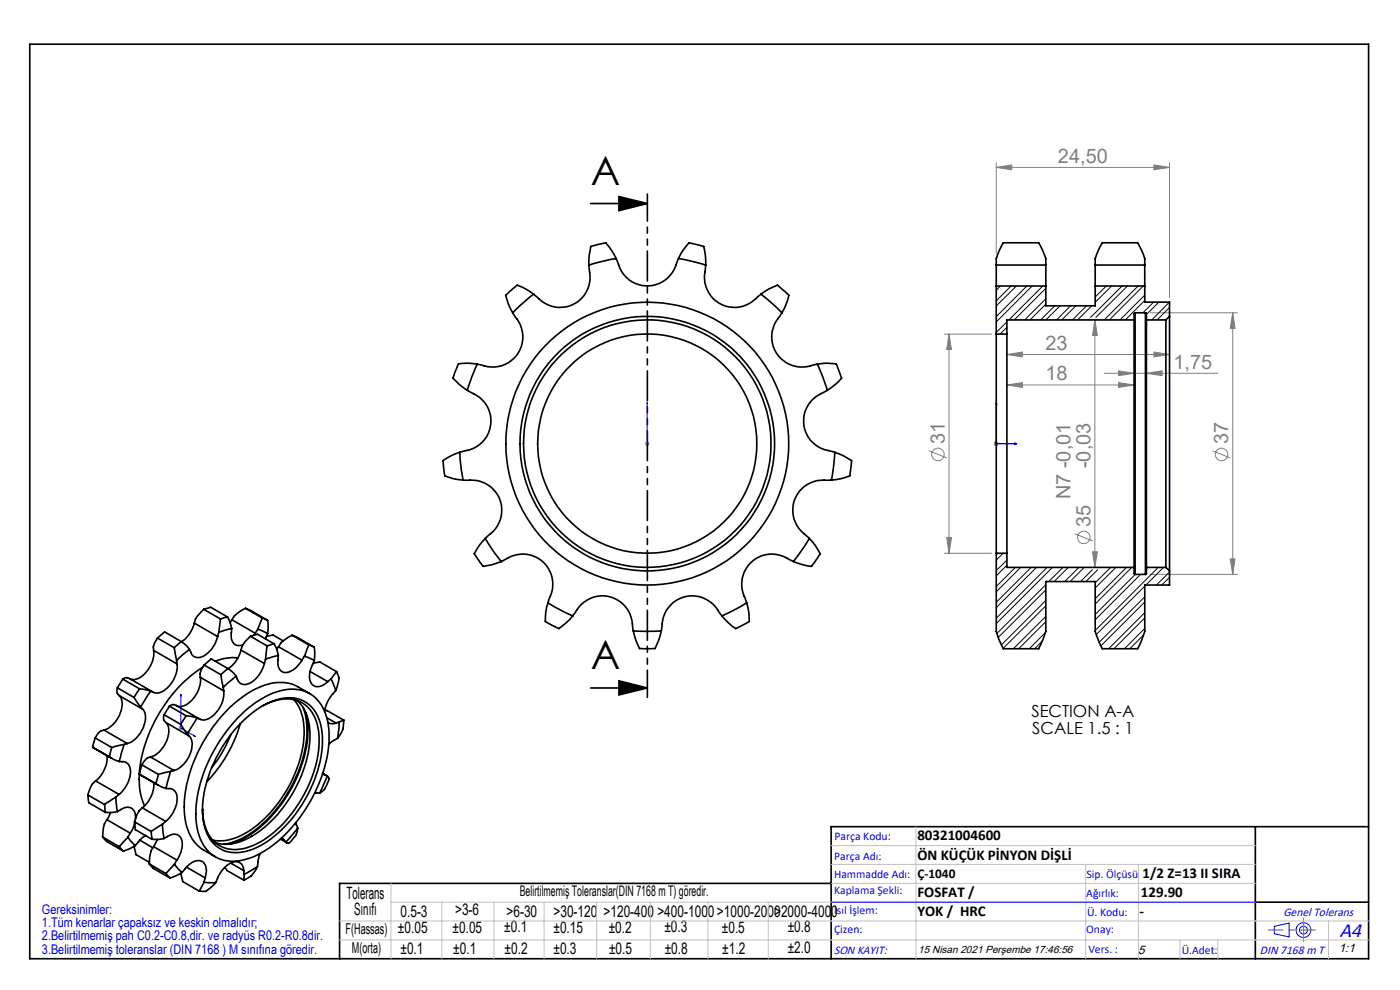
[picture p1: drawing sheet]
<svg xmlns="http://www.w3.org/2000/svg" width="297mm" height="210mm" viewBox="0 0 297 210" stroke-linecap="round" stroke-linejoin="round" font-family="sans-serif">
<g fill="none" stroke="#808080" stroke-width=".21">
<path d="M211.3 35.5l3.3-.5v1zM211.3 34.5v19.3M211.3 35.5h36.8M244.8 35l3.3 .5-3.3 .5zM248.1 34.5v28.6M200.3 70.9h10.1M201.3 70.9l.6 3.2h-1.1zM201.3 70.9v46.5M213.6 75.2l3.3-.5v1zM213.6 75.2h34.5M232.3 67.9l.5 3.2h-1zM232.3 67.9v52.5"/>
<path d="M234.2 79.2h24.1M237.3 78.7l3.3 .5-3.3 .5zM243.2 79.2l3.3-.5v1zM244 66.3h18.5M244.8 74.7l3.3 .5-3.3 .5zM261.5 66.3l.5 3.4h-1zM261.5 66.3v55.5M136.8 94.1h1M136.9 93.8l.8 .7M137.3 93.6v1M137.7 93.8l-.8 .7M197.1 95.6l3.8 1.5"/>
<path d="M210.9 94.1h.9M211 93.8l.7 .7M211.3 93.6v1M211.7 93.8l-.7 .7M213.6 81.7l3.3-.5v1zM213.6 81.7h27M237.3 81.2l3.3 .5-3.3 .5zM257.2 95.6l3.8 1.5M200.3 117.4h10.1M200.8 114h1.1l-.6 3.4zM228 113.2l3.8 1.6M231.8 117h1l-.5 3.4z"/>
<path d="M261 118.6h1l-.5 3.2zM244 121.8h18.5M37.9 154.4h1M38 154.1l.7 .7M38.4 153.9v1M38.7 154.1l-.7 .7"/>
<circle cx="199" cy="96.4" r="1.32"/>
<circle cx="259.1" cy="96.4" r="1.32"/>
<circle cx="229.9" cy="114" r="1.32"/>
</g>
<path d="M6.3 9.4h284v194h-284zM125.3 43.2h12M131.3 41.7l6 1.5-6 1.5zM125.3 145.9h12M131.3 144.4l6 1.5-6 1.5zM266.3 175.4v28M290.3 175.4h-114v28M176.3 187.4h-104.3v16M266.3 191.4h24" fill="none" stroke="#000" stroke-width=".35"/>
<g fill="none" stroke="#00f" stroke-width=".21">
<path d="M137.3 94v.2zM137.3 85.4v.4v-.4M137.3 94.1h.1M137.3 85.4v8.7M211.3 85.4v8.7h4.4M211.3 85.4l.2 .4h-.3zM215.3 94l.4 .1-.4 .1zM38.4 147.3l.1 .4-.2-.1zM38.4 147.3v7.1l3.1 1.8M41.1 156l.4 .2-.4-.1zM176.3 191.4h90M270.3 196.5l3.2-.7v2.9l-3.2-.6z"/>
<circle cx="276.5" cy="197.3" r="1.57"/>
<circle cx="276.5" cy="197.3" r=".83"/>
</g>
<path d="M137.3 41.2v106.7" fill="none" stroke="#000" stroke-width=".35" stroke-dasharray="6.3 1.3 1.3 1.3 1.3 1.3" stroke-dashoffset=".6"/>
<path d="M279 197.3h-9.9" fill="none" stroke="#f00" stroke-width=".21" stroke-dasharray="15.2 1.3 1.3 1.3" stroke-dashoffset="12.2"/>
<path d="M276.5 197.3v2.5M276.5 197.3v-2.5" fill="none" stroke="#808080" stroke-width=".21" stroke-dasharray="15.2 1.3 1.3 1.3"/>
<g fill="none" stroke="#c0c0c0" stroke-width=".21">
<path d="M176.3 179.4h90M194.3 175.4v28M72 199.4h218.3M72 195.4h218.3M82.9 187.4v16M82.9 191.4h183.4M93.7 191.4v12M104.8 191.4v12M115.4 191.4v12M126.6 191.4v12M138 191.4v12M150.2 191.4v12"/>
<path d="M163 191.4v12M176.3 183.4h90M176.3 187.4h90M230.3 183.4v20M241.5 183.4v20M250.3 199.4v4M258.3 199.4v4M281.8 195.4v8"/>
</g>
<path d="M131.3 41.7l6 1.5-6 1.5zM131.3 144.4l6 1.5-6 1.5z" fill="#000"/>
<g fill="#00f">
<path d="M137.3 94v.2zM137.3 85.4v.4z"/>
<path d="M41.1 156l.4 .2-.4-.1zM38.4 147.3l.1 .4-.2-.1zM215.3 94l.4 .1-.4 .1zM211.3 85.4l.2 .4h-.3zM215.3 94l.4 .1-.4 .1zM211.3 85.4l.2 .4h-.3z"/>
</g>
<g fill="#808080">
<path d="M213.6 75.2l3.3-.5v1zM244.8 74.7l3.3 .5-3.3 .5z"/>
<path d="M211.3 35.5l3.3-.5v1zM244.8 35l3.3 .5-3.3 .5z"/>
<path d="M261.5 66.3l.5 3.4h-1zM261 118.6h1l-.5 3.2z"/>
<path d="M232.3 67.9l.5 3.2h-1zM231.8 117h1l-.5 3.4zM201.3 70.9l.6 3.2h-1.1zM200.8 114h1.1l-.6 3.4z"/>
<path d="M213.6 81.7l3.3-.5v1zM237.3 81.2l3.3 .5-3.3 .5zM237.3 78.7l3.3 .5-3.3 .5zM243.2 79.2l3.3-.5v1z"/>
</g>
<g fill="none" stroke="#000" stroke-width=".35">
<path d="M124.9 56.3l.1 .3a6.9 6.9 0 0 1-3.6 8.1 7.1 7.1 0 0 1-8.1-2.2l-.1-.1M130.7 54.8l-1.5 .3-4.3 1.2M130.7 54.8l.1 .4a6.9 6.9 0 0 0 6.9 5.4 6.9 6.9 0 0 0 6.1-5.4l.1-.4M130.7 54.8l-1-1.7-1.2-1.6-1.6 .3-1.6 .5-.3 1.9-.1 2.1M143.9 54.8l3 .6 2.8 .9M143.9 54.8l1-1.8 1.3-1.5 1.5 .3 1.6 .5 .3 1.9 .1 2.1M149.7 56.3v.3a6.9 6.9 0 0 0 3.5 8.1 7 7 0 0 0 7.9-2.1l.3-.2M211.3 56.2v4.5M211.3 56.2v-1.4l1.5-3.3h7.5l1.6 3.3v1.4M211.3 56.2h10.6M221.9 56.2v4.5M232.3 56.2v4.5"/>
<path d="M232.3 56.2v-1.4l.7-1.7 .9-1.6h7.4l.8 1.5a3.8 3.8 0 0 1 .8 2.5v.7M232.3 56.2h10.6M242.9 56.2v4.5M101.2 77.2l-1.1 2.8-1 2.8M101.2 77.2a11.4 11.4 0 0 0-3.9 0l-1.2 3 1.4 1.4 1.6 1.2M108.8 66.3l.1 .4a6.7 6.7 0 0 1-.4 9.8 7.3 7.3 0 0 1-6.9 .8l-.4-.1M113.2 62.4l-4.4 3.9M113.2 62.4a12 12 0 0 0-3.5-1.9l-2.4 2.1 .5 1.9 1 1.8M161.4 62.4l4.5 3.9M161.4 62.4l1.8-1.1 1.7-.8 1.6 1.3 .9 .8-.6 1.9-.9 1.8M165.9 66.3l-.3 .5a6.5 6.5 0 0 0-.8 8.3 6.5 6.5 0 0 0 8 2.3l.6-.2M173.4 77.2l1.2 2.8 .9 2.8"/>
<path d="M173.4 77.2l2-.2 2 .2 1.1 3a12.3 12.3 0 0 1-3 2.6M211.3 70.9v46.5M211.3 70.9h2.3M211.3 60.7h10.6M211.3 60.7v10.2M213.6 70.9v46.5M221.9 60.7v4.2h10.4v-4.2M232.3 60.7h10.6M240.6 67.9v52.5M240.6 67.9h-27v3M240.8 66.3v55.5M240.8 66.3l-.2 .2v1.4"/>
<path d="M240.8 66.3h2.2M242.9 60.7v3.4h5.2v3M243 66.3v55.5M243 66.3l.2 .2v1.4M243.2 67.9v52.5M243.2 67.9h4.1M247.3 67.9v52.5M248.1 67.1v54M248.1 67.1l-.8 .8M97.5 95.9l.4 3.8 .3 2.1M97.5 95.9a12 12 0 0 0-3.5 1.8l.4 3.3 1.8 .6 2 .2M99.1 82.8l.3 .2a6.5 6.5 0 0 1 2.3 11.3 9.7 9.7 0 0 1-3.6 1.5l-.6 .1"/>
<path d="M175.5 82.8l-.3 .2a6.5 6.5 0 0 0-2.3 11.3 9.7 9.7 0 0 0 3.7 1.5l.5 .1M177.1 95.9l-.3 3-.4 2.9M177.1 95.9l1.9 .8 1.7 1-.4 3.3a12.3 12.3 0 0 1-3.9 .8M98.2 101.8l.4 .1a6.6 6.6 0 0 1 7.8 7.5 7.3 7.3 0 0 1-3.1 4.4l-.4 .4M102.9 114.2l1.6 2.5 1.8 2.4M102.9 114.2a11.4 11.4 0 0 0-2.3 3.3l1.9 2.6 1.9-.3 1.9-.7M106.3 119.1l.3-.2a7 7 0 0 1 8.8 .5 6.9 6.9 0 0 1 .9 8.1l-.1 .4M168.3 119.1l-.3-.2a6.6 6.6 0 0 0-10.1 2.4 7.6 7.6 0 0 0 .4 6.2l.1 .4M171.7 114.2l-3.4 4.9M171.7 114.2l1.3 1.6 1 1.7-1.1 1.7-.7 .9-2-.3-1.9-.7M176.4 101.8l-.4 .1a6.6 6.6 0 0 0-7.7 7.5 7.5 7.5 0 0 0 3 4.4l.4 .4M211.3 117.4v16.5l.7 1.9 .8 1.8h7.5l1.6-3.7v-10.5h10.4v10.5l.9 2.4 .7 1.3h7.4l.7-1.3 .9-2.4v-9.8h5.2v-3"/>
<path d="M211.3 117.4h2.3M213.6 117.4v3h27M32.6 138a6.2 6.2 0 0 1-3.8 6.1h-1l-.3-.1M32.6 138l4.9 2.8M33.4 135.4l-.3 .4a2.23 2.23 0 0 0-.5 2.1v.1M33.4 135.4l1.5-1.4 3.6 2.1M33.4 135.4l3.6 2M37 137.4l.5 2.7M38.5 136.1l-1.5 1.3M38.5 136.1l.9 .7 .8 .9M40.2 137.7l-2.7 2.4M41.2 132.2a6.9 6.9 0 0 1-2.7 4"/>
<path d="M41.2 132.2l5 2.8M43.2 129.2l-.5 .5a3.9 3.9 0 0 0-1.5 2.4v.1M43.2 129.2l1.5-.4 3.6 2.1M43.2 129.2l3.6 2.1M46.2 135a6 6 0 0 1-3.8 4.4 2 2 0 0 1-2.2-1.6v-.1M46.4 134.1l-.2 .9M46.8 131.3l-.4 2.8M48.3 130.9l-1.5 .4M48.3 130.9l.5 1.2 .3 1.2M49.1 133.3l-2.7 .8M49.1 133.3v.5a2.55 2.55 0 0 0 1.1 3.1l1.3-.1M49.2 131.5l-.4 .5"/>
<path d="M49.2 131.5l5 2.8M50.5 139.6a10.2 10.2 0 0 0-4.9 .7M51.1 137.9a7 7 0 0 1-2.7 4M51.1 137.9l5 2.8M52.1 129l-.7 .4a5 5 0 0 0-2.2 2v.1M52.1 129l1.1 .5 3.6 2.1M52.1 129l3.5 2.1M53.1 135l-.5 .5a3.9 3.9 0 0 0-1.4 2.3l-.1 .1M53.1 135l1.5-.5 3.6 2.1M53.1 135l3.6 2M54.2 134.3l-.3 .4M54.7 133.5l-.5 .8"/>
<path d="M54.7 133.5l2.1 .9M55.6 131.1l-.9 2.4M55.6 131.1l1.2 .5M56.3 139.8l-.2 .9M56.5 135l1.5-.3 2.1 1.3M56.7 137l-.4 2.8M56.8 134.4l-.5 1.1M56.8 131.6v2.8M58.2 136.6l-1.5 .4M58.2 136.6l.5 1.2 .4 1.2M59.1 139l-2.8 .8M59.1 139l-.1 .7a2.29 2.29 0 0 0 1.4 3 4.1 4.1 0 0 0 3.4-2.2l.3-.5"/>
<path d="M59.1 137.2l-.4 .6M59.1 137.2l5 2.8M62 134.8l-.7 .3a4.2 4.2 0 0 0-2.1 2l-.1 .1M62 134.8l1.1 .4 3.6 2.1M62 134.8l3.5 2M64.6 139.2l-.5 .8M64.6 139.2l2.1 .9M65.5 136.8l-.9 2.4M65.5 136.8l1.2 .5M66.7 137.3v2.8M116.2 127.9l5.3 2.8M116.2 127.9a11.5 11.5 0 0 0-.5 3.9l2.9 1.5 1.5-1.2 1.4-1.4"/>
<path d="M121.5 130.7l.3-.5a6.5 6.5 0 0 1 5.9-3.8 6.5 6.5 0 0 1 5.9 3.7l.5 1.5 .2 2.2M134.3 133.8l3 .1 3-.1M134.3 133.8l.6 1.9 .8 1.9h.8h2.5l.7-1.8 .6-2M153.1 130.7l-.2-.4a6.6 6.6 0 0 0-11.5-.9 12.1 12.1 0 0 0-1 4l-.1 .4M158.4 127.9l-5.3 2.8M158.4 127.9l.5 2 .1 1.9-.7 .4-2.2 1.1-1.6-1.2-1.4-1.4M240.6 120.4v1.3l.2 .1M240.8 121.8h2.2M243.2 120.4v1.3l-.2 .1M243.2 120.4h4.1M247.3 120.4l.8 .7M19.6 158.5l4.1 2.4"/>
<path d="M19.6 158.5l3.6 2M20.2 156.5l-.6 2M20.2 156.5l3.5 2.1M22 154.9l-.7 .2-1.1 1.4M22 154.9l5 2.8M23.7 158.6l-.5 1.9M24.9 145.9a1.36 1.36 0 0 0 .4 1.7M24.9 145.9l3.5 2M25.3 147.6a3.4 3.4 0 0 1 .2 3.8 5.7 5.7 0 0 1-3.5 3.5M25.3 147.6l4.9 2.8M26.1 144.1l-1.2 1.8M26.1 144.1l3.5 2"/>
<path d="M26.3 157.9l-1 3.6M26.3 157.9l-2.6 .7M27 157.7l-.7 .2M27.5 144l-.8-.3-.6 .4M27.5 144l5 2.8M28.4 147.9l1.4 2.1M29.6 146.1l2.4 .5M29.6 146.1l-1.2 1.8M29.8 150l.4 .4M30.2 150.4a3.5 3.5 0 0 1 .2 3.8 5.9 5.9 0 0 1-3.4 3.5M32 146.6l-2.2 3.4M32 146.6l.5 .2"/>
<path d="M34.8 151.6a1.36 1.36 0 0 0 .4 1.7M34.8 151.6l3.5 2.1M35.2 153.3a3.8 3.8 0 0 1 0 4.2 5.3 5.3 0 0 1-3.3 3.1M35.2 153.3l4.9 2.8M35.9 149.8l-1.1 1.8M35.9 149.8l3.6 2M37.4 149.7l-.7-.2-.8 .3M37.4 149.7l5 2.8M37.5 140.1v.7M37.5 140.8a6.1 6.1 0 0 1-3.8 6.2h-1l-.2-.2M38.3 153.7l1.5 2M39.5 151.8l2.3 .5"/>
<path d="M39.5 151.8l-1.2 1.9M39.8 155.7l.3 .4M40.1 156.1a3.4 3.4 0 0 1 .2 3.8 5.7 5.7 0 0 1-3.4 3.5M41.8 152.3l-2 3.4M41.8 152.3l.6 .2M42.5 143.7a6.2 6.2 0 0 1-3.8 6.1l-.7 .1-.6-.2M42.5 143.7l4.9 2.8M43 141.6a30.8 30.8 0 0 0-13.4 22.5M43.3 141.1a2.7 2.7 0 0 0-.8 2.6M43.3 141.1l1.5-1.3 3.5 2M43.3 141.1l3.5 2M46.8 143.1l.6 2.7"/>
<path d="M47.4 145.8v.7M47.4 146.5a6 6 0 0 1-4.1 6.2l-.9-.2M48.3 141.8l-1.5 1.3M48.3 141.8l1 .7 .8 .9M48.9 155.9a27.1 27.1 0 0 1-4 6.9M50.1 143.4l-2.7 2.4M50.4 152.3a18.9 18.9 0 0 1 10.5-6 7.2 7.2 0 0 1 8.2 5.2 19.7 19.7 0 0 1-.6 12.4 31 31 0 0 1-12.8 16.9 10.3 10.3 0 0 1-9.7 1.1 9.5 9.5 0 0 1-4.4-8.4 30.9 30.9 0 0 1 8.8-21.2zM51 153.5a30.1 30.1 0 0 1-7.1 12.3M51.1 153.4a15.9 15.9 0 0 1 9.9-5.4 6.8 6.8 0 0 1 7.1 5.9 23.2 23.2 0 0 1-3.5 16 24.5 24.5 0 0 1-10.7 10.1 7.7 7.7 0 0 1-8.1-.6 10 10 0 0 1-2.8-8.5 28.9 28.9 0 0 1 8.1-17.5zM55.5 149.9a9.3 9.3 0 0 1 8.1-1.1 7.9 7.9 0 0 1 4.1 7.1 26.5 26.5 0 0 1-7 18.2 16.5 16.5 0 0 1-10.4 6.1 6.5 6.5 0 0 1-7-5.8l-.3-2.8M56.1 140.7a6.2 6.2 0 0 1-3.8 4.5 1.93 1.93 0 0 1-2.1-1.6l-.1-.2M62.3 148.4a10.7 10.7 0 0 1 2.2 8.3 27.6 27.6 0 0 1-12 19.8 10.5 10.5 0 0 1-7.3 1.7"/>
<path d="M63 148.6a9.6 9.6 0 0 1 2.8 7.6 27.3 27.3 0 0 1-12.4 21.2 9.3 9.3 0 0 1-7.7 1.3M64.3 150a18.4 18.4 0 0 1-.7 12.9 28 28 0 0 1-12.2 14.9l-2.2 .9-1.7 .4M64.8 151.1a21.2 21.2 0 0 1-1.9 13.9 27.6 27.6 0 0 1-11.4 13l-2.8 1M65.7 147.1l-2.5-1.4a9.6 9.6 0 0 0-9.2 .6 31.2 31.2 0 0 0-14.4 20.2 15.8 15.8 0 0 0 1.1 11.4l1.7 1.9 3.3 1.9M65.8 142.4l3.7 2.2M66.4 140.7l1.5-.3 3.5 2.1M66.7 140.1l-.3 .7a4.1 4.1 0 0 0-.1 4.5 2.41 2.41 0 0 0 3.2-.7M68.9 150.6l4.1 2.2M69.3 152.3l2 1.1M69.6 153.2l.7 .3 1-.1M70.2 144l-.7 .6M70.2 144l1 2.5"/>
<path d="M71.2 146.5a9.4 9.4 0 0 0-2.3 4.4M71.4 142.5l-1.2 1.5M71.4 142.5l.1 .3a2.5 2.5 0 0 1 .1 2.4l-.4 1.3M71.6 156.6l-1.8 1.3M72 153.2l-.7 .2M72 153.2l-.4 3.4M73 152.8l-1 .4M73 152.8l-.1 .7a4.6 4.6 0 0 1-1.3 3.1M18.6 168.6l.2 1.7 3.6 2M18.6 168.6l3.6 2.1M20.3 165.7l-.5 .4a1.75 1.75 0 0 0-.8 1.3l-.4 1.2M20.3 165.7l5 2.8"/>
<path d="M21.8 177.5l.8 1 3.6 2M21.8 177.5l3.5 2.1M22.2 170.7l.2 1.6M22.7 160.3a6.4 6.4 0 0 1-2.4 5.4M22.7 173.9l-.5 .9-.2 .6-.2 2.1M22.7 173.9l4.9 2.8M23.2 160.5l1 .6 1.1 .4M23.5 172.3l-.8 1.6M24.6 169.1l.3 3M24.6 169.1l-2.4 1.6M24.9 172.1l.4-.2a2.15 2.15 0 0 1 3-.1l.3 .6 .2 1.3M24.9 172.1l-1.3 .3-1.2-.1"/>
<path d="M25.3 168.5l-.7 .6M25.3 179.6l.9 .9M25.3 161.5h.1a2 2 0 0 1 2.3 2.4 6.9 6.9 0 0 1-2.4 4.6M27.1 177.6l1.6 1.7M27.1 177.6l-1.8 2M27.6 176.7l-.5 .9M28.5 179.5l.4 1.8 2.8 1.6M28.5 174.3l.2 1.7 3.5 2M28.5 174.3l3.6 2.1M28.6 174.7l-1 2M28.7 179.3l-1.2 .7-1.3 .5M29.5 164.2l4.1 2.4"/>
<path d="M29.5 164.2l3.6 2.1M29.6 164.2a13.8 13.8 0 0 0 1.1 6.7M29.7 178.2l2.7 1.6M30.1 162.2l-.6 2M30.1 162.2l3.5 2.1M30.2 171.4l-.7 .6-.3 .5-.7 1.8M30.2 171.4l4.9 2.8M30.9 177.2l-.9 .7-1.3 1.4M31.9 160.6l-.6 .2-.4 .3-.8 1.1M31.9 160.6l5 2.8M32.1 176.4l.1 1.6M32.6 166a6.4 6.4 0 0 1-2.4 5.4"/>
<path d="M32.6 179.6l-.4 .6-.3 .9-.2 2.2M32.6 179.6l4.9 2.8M33.1 166.3l1 .6 1.1 .3M33.4 178l-.8 1.6M33.6 164.3l-.5 2M34.5 174.8l.3 3.1M34.5 174.8l-2.4 1.6M34.8 177.9l.5-.3a1.92 1.92 0 0 1 3.2 .5 5.5 5.5 0 0 1-1 4.3M34.8 177.9l-1.3 .2-1.3-.1M35.1 174.2l-.6 .6M35.2 167.2h.1a1.98 1.98 0 0 1 2.3 2.4 6.9 6.9 0 0 1-2.5 4.6M36.2 163.6l-1 3.6"/>
<path d="M36.2 163.6l-2.6 .7M36.9 163.4l-.7 .2M59.5 178l1.4 .8M59.7 177.8l.6 .4M59.8 177.7l.5 .5M60.3 178.2l.4 .4M62.7 174.5l.4 1.2M63.1 175.7l-2.4 2.9M63.1 175.7a4.2 4.2 0 0 1-1.4 2.8 .56 .56 0 0 1-.5 .4 .56 .56 0 0 1-.5-.3M66.8 168.2h1M68.4 164.1l.5 .3zM68.5 164.1l.9 .5"/>
<path d="M68.9 164.4l.5 .2M69.4 164.6l-1.6 3.6M69.4 164.6a.96 .96 0 0 1 .1 1.5 3.9 3.9 0 0 1-1.7 2.1M31.7 183.3l.8 .9 3.6 2.1M31.7 183.3l3.5 2M35.2 185.3l.9 1M37 183.3l1.6 1.8M37 183.3l-1.8 2M37.5 182.4l-.5 .9M38.4 185.2l.4 1.8 3.5 2M38.6 185.1l.4-.5a4.3 4.3 0 0 1 3.3-2 2.08 2.08 0 0 1 1.4 2.7l-.2 .9M38.6 185.1l-2.5 1.2"/>
<path d="M39.5 183.9l4 2.3M43.3 187.1l2.5 .1M43.3 187.1l-1 1.9M43.5 186.2l-.2 .9M45.8 187.2l-2.1 1.9-1.4-.1M47.7 184l.5 .7 3.6 2M48.9 183.1l2.8 1.6M51.7 184.7l.1 .7M51.7 184.7a1.78 1.78 0 0 0-.9-1.7 1.78 1.78 0 0 0-1.9 .1 7.9 7.9 0 0 0-3.1 4.1M51.8 185.4v1.3M54.6 183.8l-2.8 1.6M54.6 183.8l-.2 .6a2.67 2.67 0 0 1-1.5 1.6l-1.1 .7"/>
<path d="M55.2 181.1l-.4 1.4-.2 1.3"/>
<circle cx="137.3" cy="94.1" r="23.2"/>
<circle cx="137.3" cy="94.1" r="26.3"/>
<circle cx="137.3" cy="94.1" r="27"/>
<circle cx="137.3" cy="94.1" r="30"/>
</g>
<g fill="none" stroke="#000" stroke-width=".21">
<path d="M212.2 60.7l-.9 .9M213.6 68.3l-2.3 2.2M213.6 69.4l-1.4 1.5M214.5 60.7l-3.2 3.1M215.6 60.7l-4.3 4.2M217.8 60.7l-6.5 6.5M219 60.7l-7.7 7.6M221.2 60.7l-7.2 7.2M221.9 63.4l-4.5 4.5M221.9 61.2l-6.7 6.7M221.9 64.5l-3.4 3.4M223.8 64.9l-3 3"/>
<path d="M224.9 64.9l-3 3M227.1 64.9l-3 3M228.2 64.9l-3 3M230.5 64.9l-3 3M231 67.7l-.1 .2M231.6 64.9l-3 3M232.4 60.7h-.1M234.7 60.7l-2.4 2.3M235.8 60.7l-3.5 3.4M238.1 60.7l-6.7 6.6M239.2 60.7l-6.7 6.6M241.4 60.7l-7.2 7.2"/>
<path d="M242.5 60.7l-7.2 7.2M242.9 62.6l-5.3 5.3M242.9 63.7l-4.2 4.2M244.7 64.1l-2.2 2.2M245.9 64.1l-2.7 2.6M248.1 64.1l-3.8 3.8M248.1 65.2l-2.6 2.7M211.7 117.4l-.4 .3M212.8 117.4l-1.5 1.4M213.6 118.8l-2.3 2.2M213.6 119.9l-2.3 2.3M215.4 120.4l-4.1 4"/>
<path d="M216.5 120.4l-5.2 5.1M218.8 120.4l-7.5 7.4M219.9 120.4l-8.6 8.5M221.1 136l-1.6 1.6M221.8 134.2l-3.4 3.4M221.9 124l-10.4 10.4M221.9 127.4l-9.5 9.4M221.9 130.8l-6.9 6.8M221.9 125.1l-10.1 10.1M221.9 128.5l-9.1 9M221.9 131.9l-5.8 5.7M222.1 120.4l-10.8 10.8"/>
<path d="M223.3 120.4l-12 11.9M225.5 120.4l-3 3M226.6 120.4l-3 3M228.9 120.4l-3 3M230 120.4l-3 3M231.7 120.9l-2.5 2.5M232.9 120.9l-2.5 2.5M235.6 120.4l-3.3 3.2M236.7 120.4l-4.4 4.3M239 120.4l-6.7 6.6M240.1 120.4l-7.8 7.7M240.8 121.8l-8.5 8.5"/>
<path d="M242 121.8l-9.7 9.7M242.6 134.7l-2.9 2.9M242.9 126.6l-9.7 9.6M242.9 130l-7.7 7.6M242.9 133.3l-4.4 4.3M242.9 124.3l-10.3 10.3M242.9 127.7l-9.4 9.3M242.9 131.1l-6.6 6.5M243.5 120.4l-.3 .2M245.7 120.4l-13.4 13.3M246.8 120.4l-3.7 3.7M248.1 121.3l-2.8 2.8"/>
<path d="M248.1 122.5l-1.6 1.6"/>
</g>
<g font-size="8.5">
<text x="125.3" y="39.2">A</text>
<text x="125.3" y="142">A</text>
</g>
<text font-size="4.4" fill="#00f" x="284.2" y="198.7">A4</text>
<g font-size="4.2" fill="#808080">
<text x="224.4" y="34.5">24,50</text>
<text x="221.8" y="74.2">23</text>
<text x="221.8" y="80.7">18</text>
<text x="248.9" y="78.2">1,75</text>
<text x="200.4" y="94.2" transform="rotate(-90 200.4 94.2)">31</text>
<text x="260.6" y="94.2" transform="rotate(-90 260.6 94.2)">37</text>
<text x="231.4" y="99.3" transform="rotate(-90 231.4 99.3)">-0,03</text>
<text x="227.1" y="105.9" transform="rotate(-90 227.1 105.9)">N7 -0,01</text>
<text x="231.4" y="111.8" transform="rotate(-90 231.4 111.8)">35</text>
</g>
<g font-size="3.6">
<text x="73.5" y="190.7">Tolerans</text>
<text x="75.1" y="194.1">Sınıfı</text>
</g>
<g font-size="3.5">
<text x="218.8" y="152.1">SECTION A-A</text>
<text x="219" y="155.7">SCALE 1.5 : 1</text>
</g>
<g font-size="3.4">
<text x="84.4" y="198">±0.05</text>
<text x="85" y="194.4">0.5-3</text>
<text x="96" y="197.8">±0.05</text>
<text x="96.5" y="194.2">&gt;3-6</text>
<text x="107" y="197.8">±0.1</text>
<text x="107.5" y="194.5">&gt;6-30</text>
<text x="117.4" y="194.5">&gt;30-120</text>
<text x="117.4" y="197.9">±0.15</text>
<text x="128" y="194.5">&gt;120-400</text>
<text x="129.1" y="197.8">±0.2</text>
<text x="139.5" y="194.5">&gt;400-1000&gt;1000-2000&gt;2000-4000</text>
<text x="140.9" y="197.8">±0.3</text>
<text x="153.1" y="197.8">±0.5</text>
<text x="167.1" y="197.7">±0.8</text>
<text x="85" y="202.3">±0.1</text>
<text x="96.2" y="202.3">±0.1</text>
<text x="107" y="202.3">±0.2</text>
<text x="117.4" y="202.4">±0.3</text>
<text x="129.2" y="202.3">±0.5</text>
<text x="141" y="202.3">±0.8</text>
<text x="153.2" y="202.3">±1.2</text>
<text x="167.1" y="202.2">±2.0</text>
</g>
<g font-size="3.2">
<text x="194.6" y="178.2">80321004600</text>
<text x="194.6" y="182.4">ÖN KÜÇÜK PİNYON DİŞLİ</text>
<text x="194.6" y="190.2">FOSFAT /</text>
<text x="242" y="190.2">129.90</text>
<text x="242.4" y="186.2">1/2 Z=13 II SIRA</text>
<text x="194.6" y="194.3">YOK / HRC</text>
<text x="241.7" y="194.3">-</text>
<text x="73.3" y="198.1">F(Hassas)</text>
<text x="74.7" y="202.2">M(orta)</text>
</g>
<text font-size="3.1" x="110.3" y="190.1">Belirtilmemiş Toleranslar(DIN 7168 m T) göredir.</text>
<text font-size="2.8" x="194.6" y="186.2">Ç-1040</text>
<g font-size="2.8" fill="#0000e8">
<text x="8.9" y="193.8">Gereksinimler:</text>
<text x="8.9" y="196.6">1.Tüm kenarlar çapaksız ve keskin olmalıdır;</text>
<text x="8.9" y="199.5">2.Belirtilmemiş pah C0.2-C0.8,dir. ve radyüs R0.2-R0.8dir.</text>
<text x="8.9" y="202.3">3.Belirtilmemiş toleranslar (DIN 7168 ) M sınıfına göredir.</text>
</g>
<g font-size="2.6" fill="#00f">
<text x="272.3" y="194.3">Genel Tolerans</text>
<text x="176.9" y="202.3">SON KAYIT:</text>
<text x="267.3" y="202.4">DIN 7168 m T</text>
</g>
<g font-size="2.6">
<text x="241.4" y="202.3">5</text>
<text x="284" y="202">1:1</text>
</g>
<g font-size="2.5" fill="#00f">
<text x="177" y="178.2">Parça Kodu:</text>
<text x="177" y="182.4">Parça Adı:</text>
<text x="176.9" y="186.2">Hammadde Adı:</text>
<text x="177" y="189.7">Kaplama Şekli:</text>
<text x="230.5" y="190.2">Ağırlık:</text>
<text x="230.5" y="186.2">Sip. Ölçüsü</text>
<text x="176.9" y="193.9">Isıl İşlem:</text>
<text x="177" y="197.8">Çizen:</text>
<text x="230.4" y="197.8">Onay:</text>
<text x="230.6" y="194.3">Ü. Kodu:</text>
<text x="230.9" y="202.1">Vers. :</text>
<text x="250.7" y="202.4">Ü.Adet:</text>
</g>
<text font-size="2.2" x="194.8" y="202.1">15 Nisan 2021 Perşembe 17:46:56</text>
</svg>
